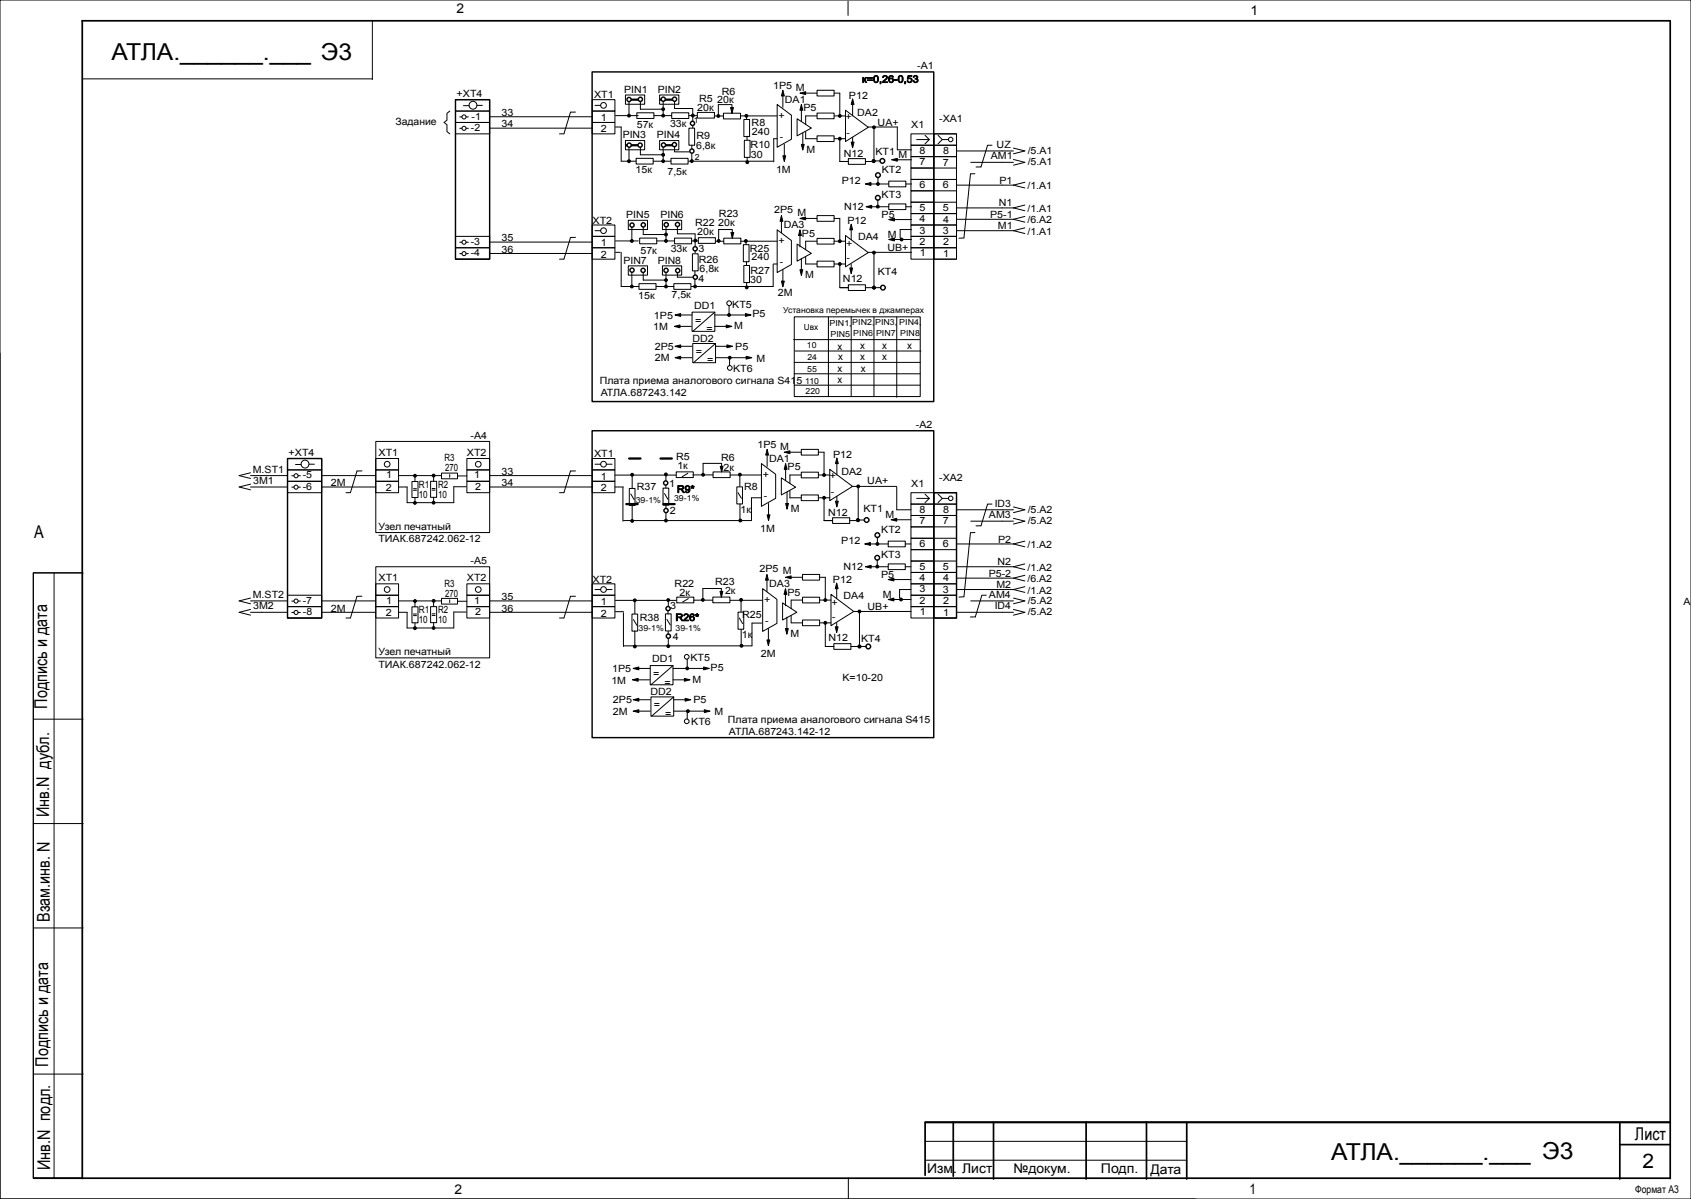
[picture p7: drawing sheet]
<svg xmlns="http://www.w3.org/2000/svg" width="594mm" height="421mm" viewBox="0 0 594 421" stroke-linecap="round" stroke-linejoin="round" font-family="sans-serif">
<g fill="none" stroke="#000" stroke-width=".35">
<path d="M0 0h594v421h-594zM130.8 7.5v20.4M297.9 .4v5M29 27.7h101.9M158 39l-1 .8v2.4l-1 .8 1 .8v2.4l1 .8M208 35h8v4h-8zM208 39h8v4h-8zM209 37h2M243.3 38.1v6.8M273 36.7l5 3.8v8.4l-5 2.8zM283 32.7h4M287 39.7h6v2h-6z"/>
<path d="M287 31.7h6v2h-6zM293 32.7h2v8M297 38.7l8 6-8 5zM208 43h8v4h-8zM241.8 56.6h29.9M242 40.6h2.9M242 45h2v6h-2zM243 50.9v5.7M260.3 40.7h12.7M271.7 48.7h1.3M271.8 48.8v8M280 41.7l5 3.3-5 2.7z"/>
<path d="M283 46.2v2.5h4M287 47.7h6v2h-6zM287 40.7h-4v3M293 40.7h4M293 48.7h4M295 48.7v8h3M298 55.7h6v2h-6zM305 44.6h10.2M307 44.7v12h-3M320 47h8v4h-8zM320 55h8v4h-8zM320 51h8v4h-8z"/>
<path d="M320 59h8v4h-8zM322 49h4.3M324.9 47.5l1.5 1.5-1.5 1.5M328 47h8v4h-8zM328 47h8v44h-8zM329.5 47.5l1.5 1.5M331 49h2M331 49l-1.5 1.5M208 79h8v4h-8zM283 76.7h4M287 75.7h6v2h-6zM293 76.7h2v8"/>
<path d="M305.5 64.6h6.7M320 79h8v4h-8zM320 63h8v4h-8zM320 75h8v4h-8zM320 71h8v4h-8zM320 67h8v4h-8zM208 87h8v4h-8zM208 83h8v4h-8zM209 81h2M243.2 89.1h2v6h-2zM260.2 84.7h12.8M271.6 92.8v7.8"/>
<path d="M271.7 92.7h1.3M273 80.7l5 3.8v8.4l-5 2.8zM280 85.7l5 3.3-5 2.7zM283 90.2v2.5h4M287 83.7h6v2h-6zM287 91.7h6v2h-6zM287 84.7h-4v3M293 84.7h4M293 92.7h4M295 92.7v8.2M297 82.7l8 6-8 5zM298 100h6v2h-6z"/>
<path d="M305 88.6h15.2M307 88.7v12.2M320 83h8v4h-8zM320 87h8v4h-8zM278.7 119.3h44.3M279 111.3h44.2v28h-44.2zM291 111.3v28M295 101h3M299 111.3v28M304 101h3M307 111.3v27.7M315 111.3v28.2"/>
<path d="M0 124v297h420M279 127.3h44.2M279 131.2h44.2M279 135.3h44.2M279.3 123.3h44.2M328 173h8v4h-8zM329.5 173.5l1.5 1.5M331 175h2M331 175l-1.5 1.5M11.7 201.1h17.3v212.5h-17.3zM19 201.2v212.6M29.2 201.2h-17.5v212.6"/>
<path d="M11.7 252.5h17.5M11.7 289.2h17.5M11.7 325.8h17.5M11.7 377.1h17.5M298 413.6v7.3M325 407.4h91.9M325 400.8h91.9"/>
<circle cx="212" cy="37" r="1"/>
<circle cx="333.9" cy="49" r=".8"/>
<circle cx="212" cy="81" r="1"/>
<circle cx="333.9" cy="175" r=".8"/>
</g>
<g fill="none" stroke="#000" stroke-width=".6">
<path d="M28.8 7.3h557.9M28.9 7.4v406.4M586.7 7.4v406.4M325 394.1h261.5M334.9 394v19M349 394v20M381.5 394v20M402.7 394v20M416.9 394.1v19.9M569 394.5v19.5M586.5 394h-261.5v18.7M569.1 401.9h17.4"/>
<path d="M586.7 413.7h-574.9"/>
</g>
<path d="M221 35h4M232 35h4M220 51h4M233 51h4M220 177h4M221 161h4M232 161h4M233 177h4" fill="none" stroke="#000" stroke-width=".8"/>
<path d="M160 35h12v56h-12zM208 25.3h120v115.7h-120zM101 161h12v56h-12zM328 173h8v44h-8z" fill="none" stroke="#000" stroke-width=".5"/>
<g fill="#000" stroke="#000" stroke-width=".35">
<path d="M281 32.7l2-.5v1zM281 76.7l2-.5v1zM304 64.6l1.9-.5v1zM304.2 72.6l2-.5v1z"/>
<circle cx="295" cy="40.7" r=".5"/>
<circle cx="295" cy="48.7" r=".5"/>
<circle cx="306.9" cy="56.6" r=".5"/>
<circle cx="307" cy="44.7" r=".5"/>
<circle cx="295" cy="84.7" r=".5"/>
<circle cx="295" cy="92.7" r=".5"/>
<circle cx="307" cy="88.7" r=".5"/>
</g>
<circle cx="243.3" cy="43.3" r=".74" fill="#fff" stroke="#000" stroke-width=".5"/>
<g fill="none" stroke="#000" stroke-width=".35">
<path d="M219.7 33.4h6.8v3.2h-6.8zM221 35.6v5M223.7 39.6h6v2h-6zM224.9 35.6v2.7h8M231.7 33.4h6.8v3.2h-6.8zM232.9 35.3v5.3M235.9 39.6h6.1v2h-6.1zM237 35.3v2.8h6.3M275 33.7v4M281.5 38.7v4M299.5 36.7v4M216.2 40.6h8"/>
<path d="M216.2 44.6h2v12h5.3M219.7 49.4h6.8v3.2h-6.8zM221 51.6v5M223.5 55.6h5.9v2h-5.9zM224.9 51.6v2.8h8M229.4 56.6h6.3M229.7 40.6h6.2M231.7 49.4h6.8v3.2h-6.8zM232.9 51.4v5.2M235.7 55.6h6v2h-6zM236.9 53.3h5.2M237 51.4v1.8"/>
<path d="M275.5 50.7v4M282 46.7v4M299.5 48.2v2.3M307.1 56.5h2.2M315.2 44.6v8h5M220.7 77.4h6.8v3.2h-6.8zM221.9 79.6v5M226 79.6v2.7h8M232.7 77.4h6.8v3.2h-6.8zM234 79.4v5.2M237.9 79.4v2.7h6.3v6.7M274.5 77.7v4"/>
<path d="M304.9 72.6h7.3M308.3 70.2v2.1M308.4 62.2v2.2M312.2 63.6h6v2h-6zM312.2 71.6h6v2h-6zM318.2 64.6h2M318.2 72.6h2M216.2 84.6h8M216.2 88.6h1.7M218.2 88.6v12h6.2M220.7 93.3h6.8v3.3h-6.8zM221.9 95.6v5"/>
<path d="M224.4 99.6h6v2h-6zM224.7 83.6h6v2h-6zM226 95.6v2.8h8M230.7 84.6h6.3M232.7 93.3h6.8v3.3h-6.8zM234 95.3v5.3M236.7 99.6h6v2h-6zM237 83.6h6v2h-6zM237.9 97.3h5.6M237.9 95.3v1.9M243 84.6h2.1M244.1 95.2v5.1"/>
<path d="M275 94.7v4M281 82.7v4M281.5 90.7v4M299 80.7v3.5M299 92.7v2M230.4 100.6h6.3M242.9 100.6h28.7M307.3 101h2.1"/>
</g>
<g fill="#000" stroke="#000" stroke-width=".35">
<path d="M275 31.7l.5 2h-1zM281.5 36.7l.5 2h-1zM299.5 34.7l.5 2h-1zM275 54.7h1l-.5 2zM281.5 50.7h1l-.5 2zM299 49.9h1l-.5 2zM274.5 75.7l.5 2h-1zM274.5 98.7h1l-.5 2zM281 80.7l.5 2h-1zM281 94.7h1l-.5 2zM299 78.7l.5 2h-1zM298.5 94.1h1l-.5 2z"/>
<circle cx="232.9" cy="38.4" r=".5"/>
<circle cx="220.9" cy="40.6" r=".5"/>
<circle cx="220.9" cy="56.6" r=".5"/>
<circle cx="232.9" cy="54.4" r=".5"/>
<circle cx="232.9" cy="40.6" r=".5"/>
<circle cx="232.9" cy="56.6" r=".5"/>
<circle cx="306.8" cy="56.5" r=".5"/>
<circle cx="308.3" cy="72.6" r=".5"/>
<circle cx="308.4" cy="64.6" r=".5"/>
<circle cx="221.9" cy="84.6" r=".5"/>
<circle cx="233.9" cy="82.4" r=".5"/>
<circle cx="233.9" cy="84.6" r=".5"/>
<circle cx="233.9" cy="98.4" r=".5"/>
<circle cx="221.9" cy="100.6" r=".5"/>
<circle cx="233.9" cy="100.6" r=".5"/>
<circle cx="307" cy="101" r=".5"/>
</g>
<g fill="none" stroke="#000" stroke-width=".5">
<circle cx="309.9" cy="56.5" r=".83"/>
<circle cx="308.3" cy="69.4" r=".83"/>
<circle cx="308.4" cy="61.5" r=".83"/>
<circle cx="310.1" cy="101" r=".83"/>
</g>
<g fill="#fff" stroke="#000" stroke-width=".5">
<circle cx="243" cy="53" r=".74"/>
<circle cx="221" cy="34.9" r=".74"/>
<circle cx="224.9" cy="34.9" r=".74"/>
<circle cx="233" cy="34.8" r=".74"/>
<circle cx="237" cy="34.8" r=".74"/>
<circle cx="221" cy="51" r=".74"/>
<circle cx="224.9" cy="51" r=".74"/>
<circle cx="233.1" cy="50.9" r=".74"/>
<circle cx="236.9" cy="50.8" r=".74"/>
<circle cx="222" cy="79" r=".74"/>
<circle cx="226" cy="79" r=".74"/>
<circle cx="234" cy="78.9" r=".74"/>
<circle cx="238" cy="78.8" r=".74"/>
<circle cx="222" cy="94.9" r=".74"/>
<circle cx="225.9" cy="94.9" r=".74"/>
<circle cx="234" cy="94.9" r=".74"/>
<circle cx="238.1" cy="95" r=".74"/>
<circle cx="244.2" cy="87.4" r=".74"/>
<circle cx="244.2" cy="97.3" r=".74"/>
</g>
<g fill="#000" stroke="#000" stroke-width=".35">
<path d="M256.6 37.8h1l-.5 2zM313.2 56.1l2-.5v1zM312.2 77.1l2-.5v1zM256.8 81.6h1l-.5 2zM312.2 84.1l2-.5v1zM236.8 114.6l2-.5v1zM237.1 110.6l2-.5v1zM255.1 114.1l2 .5-2 .5zM261.9 110.1l2 .5-2 .5zM237.1 121.6l2-.5v1zM237.1 125.6l2-.5v1zM255.4 121.1l2 .5-2 .5z"/>
<path d="M262.1 125.1l2 .5-2 .5zM275.5 158.8l2-.5v1zM253 163.7h1l-.5 2zM303.7 191l2-.5v1zM304 199l2-.5v1zM313 182.5l2-.5v1zM312 210.5l2-.5v1zM312 203.5l2-.5v1z"/>
<circle cx="243" cy="56.6" r=".5"/>
<circle cx="243.4" cy="40.6" r=".5"/>
<circle cx="252.3" cy="40.7" r=".5"/>
<circle cx="262.2" cy="40.7" r=".5"/>
<circle cx="262.5" cy="57" r=".5"/>
<circle cx="244.2" cy="84.5" r=".5"/>
<circle cx="252.4" cy="84.6" r=".5"/>
<circle cx="262" cy="84.6" r=".5"/>
<circle cx="316.7" cy="84.1" r=".5"/>
<circle cx="244.2" cy="100.6" r=".5"/>
<circle cx="256.1" cy="110.6" r=".5"/>
<circle cx="262.3" cy="100.9" r=".5"/>
<circle cx="256.3" cy="125.6" r=".5"/>
<circle cx="247" cy="166.7" r=".5"/>
<circle cx="289.5" cy="174.8" r=".5"/>
<circle cx="289.5" cy="166.8" r=".5"/>
<circle cx="301.5" cy="170.8" r=".5"/>
<circle cx="301.4" cy="182.7" r=".5"/>
<circle cx="308.1" cy="199" r=".5"/>
<circle cx="308.2" cy="191" r=".5"/>
<circle cx="316.5" cy="210.5" r=".5"/>
</g>
<g fill="none" stroke="#000" stroke-width=".35">
<path d="M160 39h12v4h-12zM202.1 39.4h-1.7l-2.3 7.6M245 39.5h6v2h-6zM254.1 39.8h6v2h-6zM257 36.7h-4.7v4M257.1 36.8v3M160 43h12v4h-12zM161.5 41.1h.7M161.5 45.1h.7M164.5 41.1h-.8M164.5 45.1h-.8M172 41h36"/>
<path d="M172 45h36M198.1 47h-1.6M251.1 40.7h2.9M261.3 42h2v6h-2zM261.5 49.3h2v6h-2zM262.2 40.7v1M262.4 47.8v1.3M262.5 55.4v1M314.6 56.1h5.6M328 51h8v4h-8zM328 55h8v4h-8zM336 53h16"/>
<path d="M341 57h11M346.9 51l-2.3 7.6h-1.7M348.5 51h-1.6M313.6 77.1h6.6M328 79h8v4h-8zM328 75h8v4h-8zM328 71h8v4h-8zM328 63h8v4h-8zM342.5 61h-1.6l-2.3 22.6h-1.7M160 83h12v4h-12zM160 87h12v4h-12zM161.5 85.1h.7"/>
<path d="M161.5 89.1h.7M164.5 85.1h-.8M164.5 89.1h-.8M172 89h36M172 85h36M198.1 91h-1.6M202.1 83.4h-1.7l-2.3 7.6M245.3 83.5h6v2h-6zM251.4 84.7h2.8M254.2 83.6h6v2h-6zM257.1 80.6h-4.7v4M257.2 80.6v3"/>
<path d="M261.1 85.9h2v6h-2zM261.3 93.2h2v6h-2zM262.1 84.7v1M262.2 91.8v1.2M262.3 99.4v1M312.7 84.1h7.5M320.2 80.6h-4v3M328 87h8v4h-8zM328 83h8v4h-8zM238.8 114.6h4M239.1 110.6h4M243.1 109.6h8v6.8h-8z"/>
<path d="M251.1 109.6l-7.8 6.8M251.1 110.6h11M251.1 114.6h4M256.1 107.4v3M239.1 121.6h4M239.1 125.6h4M243.3 120.6h8.1v6.8h-8.1zM251.4 121.6h4M251.4 120.6l-7.8 6.8M251.4 125.6h11M256.3 125.4v3M277.5 158.8h4"/>
<path d="M281.5 157.8h6v2h-6zM287.5 158.8h2v8M208 161h8v4h-8zM208 169h8v4h-8zM208 165h8v4h-8zM209 163h2M213 163h2M233.9 166.8v1.9M233.9 179.7v3.1M243.4 166.7h7M250.5 165.7h6v2h-6zM253.5 165.7v-3h-6.5v4"/>
<path d="M256.5 166.8h11M267.5 162.8l5 3.7v8.5l-5 2.8zM267.5 174.8h-3.5v8h-45M274.5 167.8l5 3.3-5 2.7zM277.5 172.3v2.5h4M281.5 165.8h6v2h-6zM281.5 173.8h6v2h-6zM281.5 166.8h-4v3M287.5 166.8h4M287.5 174.8h4M289.5 174.8v8h3M291.5 164.8l8 6-8 5z"/>
<path d="M299.5 170.8h15.5M301.5 170.8v12h-3M315 171v8h5M320 173h8v4h-8zM320 177h8v4h-8zM322 175h4.3M324.9 173.5l1.5 1.5-1.5 1.5M292.5 181.8h6v2h-6zM304.8 199h7.2M305.2 191h6.8M308.2 196.6v2.1M308.2 188.6v2.2"/>
<path d="M312 190h6v2h-6zM312 198h6v2h-6zM314.4 182.5h5.6M318 191h2M318 199h2M320 189h8v4h-8zM320 197h8v4h-8zM320 181h8v4h-8zM320 193h8v4h-8zM320 185h8v4h-8zM208 205h8v4h-8zM208 213h8v4h-8z"/>
<path d="M208 209h8v4h-8zM209 207h2M213 207h2M312.5 210.5h7.5M313.4 203.5h6.6M320 205h8v4h-8zM320 201h8v4h-8zM320 209h8v4h-8zM320 213h8v4h-8zM320 207h-4v3"/>
<circle cx="163" cy="45.1" r=".72"/>
<circle cx="163" cy="41.1" r=".72"/>
<circle cx="163" cy="89.1" r=".72"/>
<circle cx="163" cy="85.1" r=".72"/>
<circle cx="256.1" cy="106.5" r=".83"/>
<circle cx="256.4" cy="129.2" r=".83"/>
<circle cx="212" cy="163" r="1"/>
<circle cx="212" cy="207" r="1"/>
</g>
<g fill="none" stroke="#000" stroke-width=".5">
<path d="M208 151.3h120v107.7h-120z"/>
<circle cx="308.1" cy="195.8" r=".83"/>
<circle cx="308.2" cy="187.9" r=".83"/>
</g>
<circle cx="233.8" cy="169.6" r=".74" fill="#fff" stroke="#000" stroke-width=".5"/>
<path d="M269.5 159.8v4M216 166.8h21.5M216 171h3M218.8 171.1v11.9M270 176.8v4M276 164.8v4M276.5 172.8v4M294 162.8v4M294 174.3v2.3M301.6 182.6h2.1" fill="none" stroke="#000" stroke-width=".35"/>
<g fill="#000" stroke="#000" stroke-width=".35">
<path d="M269.5 157.8l.5 2h-1zM276 162.8l.5 2h-1zM276 176.8h1l-.5 2zM294 160.8l.5 2h-1zM293.5 176h1l-.5 2zM269.5 180.8h1l-.5 2z"/>
<circle cx="301.3" cy="182.6" r=".5"/>
</g>
<circle cx="304.4" cy="182.6" r=".83" fill="none" stroke="#000" stroke-width=".5"/>
<circle cx="234" cy="179.3" r=".74" fill="#fff" stroke="#000" stroke-width=".5"/>
<g fill="#000" stroke="#000" stroke-width=".35">
<path d="M252.9 207.7h1l-.5 2zM269.4 201.7l.5 2h-1zM275.9 206.7l.5 2h-1zM275.9 202.7l2-.5v1zM293.9 204.7l.5 2h-1zM222.2 238.7l2-.5v1zM222.4 234.7l2-.5v1zM240.4 238.2l2 .5-2 .5zM247.2 234.2l2 .5-2 .5zM269.4 224.7h1l-.5 2zM275.9 220.7h1l-.5 2zM293.4 220.1h1l-.5 2z"/>
<path d="M222.4 245.7l2-.5v1zM222.4 249.7l2-.5v1zM240.7 245.2l2 .5-2 .5zM247.4 249.2l2 .5-2 .5z"/>
<circle cx="233.9" cy="166.6" r=".5"/>
<circle cx="259.9" cy="166.7" r=".5"/>
<circle cx="233.9" cy="182.8" r=".5"/>
<circle cx="260" cy="182.8" r=".5"/>
<circle cx="246.9" cy="210.6" r=".5"/>
<circle cx="289.9" cy="218.7" r=".5"/>
<circle cx="289.9" cy="210.7" r=".5"/>
<circle cx="301.9" cy="214.7" r=".5"/>
<circle cx="241.4" cy="234.7" r=".5"/>
<circle cx="301.9" cy="227" r=".5"/>
<circle cx="241.7" cy="249.7" r=".5"/>
</g>
<g fill="none" stroke="#000" stroke-width=".35">
<path d="M237.5 165.7h6v2h-6zM241.6 166.2l-2 1.2M258.8 171h2v6h-2zM259.2 173l1.2 2M259.9 166.8v4M259.9 177v6M234.8 210.9v1.8M243.6 210.7h6.7M250.4 209.6h6v2h-6zM253.4 209.6v-3h-6.5v4M256.5 210.8h11.2M267.7 218.8h-3.5v8h-45.2"/>
<path d="M267.9 206.7l5 3.8v8.4l-5 2.8zM269.4 203.7v4M274.9 211.7l5 3.3-5 2.7zM275.9 208.7v4M276.4 216.7v4M277.9 216.2v2.5h4M277.9 202.7h4M281.9 209.7h6v2h-6zM281.9 217.7h6v2h-6zM281.9 201.7h6v2h-6zM281.9 210.7h-4v3M287.9 210.7h4"/>
<path d="M287.9 218.7h4M287.9 202.7h2v8M289.9 218.7v8.2M291.9 208.7l8 6-8 5zM293.9 206.7v3.5M293.9 218.7v2M299.9 214.7h20.1M301.9 214.7v12.2M224.2 238.7h4M224.4 234.7h4M228.4 233.7h8v6.8h-8zM234.8 223.7v3.2"/>
<path d="M236.4 233.7l-7.7 6.8M236.4 234.7h11M236.4 238.7h4M241.4 231.5v3M269.9 220.7v4M289.9 227h3M292.9 226h6v2h-6zM298.9 227h3M302.2 227h2.1M224.4 245.7h4M224.4 249.7h4M228.7 244.7h8v6.8h-8z"/>
<path d="M236.7 245.7h4M236.7 244.7l-7.8 6.8M236.7 249.7h11M241.4 249.5v3"/>
<circle cx="241.2" cy="230.6" r=".83"/>
<circle cx="241.2" cy="253.3" r=".83"/>
</g>
<circle cx="305" cy="227" r=".83" fill="none" stroke="#000" stroke-width=".5"/>
<circle cx="234.7" cy="213.7" r=".74" fill="#fff" stroke="#000" stroke-width=".5"/>
<path d="M216.1 210.8h21.4M216.2 214.8h2.8M219 215.1v11.9" fill="none" stroke="#000" stroke-width=".35"/>
<circle cx="234.8" cy="223.4" r=".74" fill="#fff" stroke="#000" stroke-width=".5"/>
<g fill="#000" stroke="#000" stroke-width=".35">
<circle cx="145.8" cy="176.6" r=".5"/>
<circle cx="145.8" cy="167" r=".5"/>
<circle cx="152.3" cy="176.5" r=".5"/>
<circle cx="152.3" cy="167" r=".5"/>
<circle cx="222.1" cy="166.7" r=".5"/>
<circle cx="222.1" cy="182.9" r=".5"/>
<circle cx="145.8" cy="211" r=".5"/>
<circle cx="152.3" cy="211" r=".5"/>
<circle cx="223" cy="210.8" r=".5"/>
<circle cx="234.7" cy="210.7" r=".5"/>
<circle cx="260.3" cy="210.6" r=".5"/>
<circle cx="145.8" cy="220.6" r=".5"/>
<circle cx="152.3" cy="220.5" r=".5"/>
<circle cx="223" cy="227" r=".5"/>
<circle cx="234.8" cy="226.9" r=".5"/>
<circle cx="260.5" cy="226.8" r=".5"/>
</g>
<g fill="none" stroke="#000" stroke-width=".35">
<path d="M160 35h12v4h-12zM162.8 37.1h2M167.6 37h1.8M352 57h4M352 53h4M356 56l4 1-4 1M356 52l4 1-4 1M336 65h20M336 73h20M336 77h20M356 65l4 1M356 73l4 1"/>
<path d="M356 77l4 1M360 64l-4 1M360 72l-4 1M360 76l-4 1M336 81h20M356 81l4 1M360 80l-4 1M132 155h40v32h-40zM88 167h13M88 171h13M88 166l-4 1 4 1M88 170l-4 1 4 1"/>
<path d="M101 165h12v4h-12zM101 169h12v4h-12zM101 161h12v4h-12zM102.5 167.1h.7M102.5 171.1h.7M103.8 163.1h2M105.5 167.1h-.8M105.5 171.1h-.8M108.6 163h1.8M113 167h19M113 171h19M123.1 173h-1.6"/>
<path d="M127.1 165.4h-1.7l-2.3 7.6M132 161h8v4h-8zM132 165h8v4h-8zM132 169h8v4h-8zM140 167h15.1M144.7 169.1h2.1v5.6h-2.1zM145.2 172.2h1.1M145.2 171.6h1.1M145.8 167.4v1.7M145.8 174.7v1.7M151.3 169h2.1v5.6h-2.1zM151.8 171.5h1"/>
<path d="M151.8 172.1h1M152.3 167.3v1.7M152.3 174.6v1.7M155.1 166.1h5.6v2h-5.6zM158 166.6v1M159.4 170.8v5.7h-16.4v-5.5h-3M159.5 170.9h4.3M160.7 167.1h3.3M164 165h8v4h-8zM164 169h8v4h-8zM164 161h8v4h-8zM172 167h36"/>
<path d="M172 171h36M198.1 173h-1.6M202.1 165.4h-1.7l-2.3 7.6M221.1 171.5h2v6h-2zM221.6 173.4l1.2 2M222.1 166.9v4.5M222.1 177.4v5.5M232.9 171.4h2v6h-2zM233.4 173.3l1.2 2M233.9 170.4v1M233.9 177.5v1M328 177h8v4h-8z"/>
<path d="M336 179h20M346.9 177l-2.3 7.6h-1.7M348.5 177h-1.6M356 178l4 1-4 1M132 199h40v32h-40zM328 197h8v4h-8zM328 189h8v4h-8zM328 181h8v4h-8zM336 191h20M336 199h20M341 183h15M342.5 187h-1.6l-2.3 22.6h-1.7"/>
<path d="M356 182l4 1-4 1M356 191l4 1M356 199l4 1M360 190l-4 1M360 198l-4 1M88 215h13M88 211h13M88 210l-4 1 4 1M88 214l-4 1 4 1M101 209h12v4h-12zM101 213h12v4h-12zM102.5 211.1h.7"/>
<path d="M102.5 215.1h.7M105.5 211.1h-.8M105.5 215.1h-.8M113 215h19M113 211h19M123.1 217h-1.6M127.1 209.4h-1.7l-2.3 7.6M132 205h8v4h-8zM132 209h8v4h-8zM132 213h8v4h-8zM140 211h15.1M144.7 213.1h2.1v5.6h-2.1z"/>
<path d="M145.2 215.6h1.1M145.2 216.2h1.1M145.8 211.4v1.7M145.8 218.7v1.7M151.3 213h2.1v5.6h-2.1zM151.8 215.5h1M151.8 216.1h1M152.3 211.3v1.7M152.3 218.6v1.7M155.1 210.1h5.6v2h-5.6zM158 210.6v1M159.4 214.8v5.7h-16.4v-5.5h-3"/>
<path d="M159.5 214.9h4.3M160.7 211.1h3.3M164 209h8v4h-8zM164 213h8v4h-8zM164 205h8v4h-8zM172 215h36M172 211h36M198.1 217h-1.6M202.1 209.4h-1.7l-2.3 7.6M222 215.6h2v6h-2zM222.5 217.5l1.2 2M223 211v4.5"/>
<path d="M233.7 215.5h2v6h-2zM234.3 217.5l1.2 2M234.6 214.6v1M237.7 209.7h6v2h-6zM241.8 210.2l-2 1.2M259.3 214.9h2v6h-2zM259.7 217l1.2 2M260.3 210.8v4M328 213h8v4h-8zM328 209h8v4h-8zM328 205h8v4h-8zM328 201h8v4h-8z"/>
<path d="M336 215h20M336 203h20M336 207h20M341 211h15M344.9 209l-2.3 7.6h-1.7M346.5 209h-1.6M356 210l4 1-4 1M356 203l4 1M356 207l4 1M356 214l4 1-4 1M360 202l-4 1M360 206l-4 1"/>
<path d="M223 221.5v5.5M234.7 221.7v1M260.4 221v6"/>
<circle cx="166.1" cy="37" r="1.38"/>
<circle cx="104" cy="171.1" r=".72"/>
<circle cx="104" cy="167.1" r=".72"/>
<circle cx="107.1" cy="163" r="1.38"/>
<circle cx="136" cy="163" r="1"/>
<circle cx="168" cy="163" r="1"/>
<circle cx="104" cy="211.1" r=".72"/>
<circle cx="104" cy="215.1" r=".72"/>
<circle cx="136" cy="207" r="1"/>
<circle cx="168" cy="207" r="1"/>
</g>
<g font-size="8.2">
<text x="39.2" y="21">АТЛА.______.___ Э3</text>
<text x="467.6" y="407.2">АТЛА.______.___ Э3</text>
</g>
<text font-size="7" x="577" y="410">2</text>
<g font-size="6.2">
<text x="11.9" y="189">A</text>
<text x="16.6" y="248.9" transform="rotate(-90 16.6 248.9)">Подпись и дата</text>
<text x="17.3" y="287" transform="rotate(-90 17.3 287)">Инв.N дубл.</text>
<text x="17.5" y="323.7" transform="rotate(-90 17.5 323.7)">Взам.инв. N</text>
<text x="16.9" y="374.5" transform="rotate(-90 16.9 374.5)">Подпись и дата</text>
<text x="574.3" y="400.3">Лист</text>
<text x="17.6" y="410.9" transform="rotate(-90 17.6 410.9)">Инв.N подл.</text>
</g>
<text font-size="5" x="438.9" y="419.4">1</text>
<g font-size="4.7">
<text x="160.3" y="4.7">2</text>
<text x="439.3" y="5.3">1</text>
<text x="325.7" y="412">Изм.</text>
<text x="338" y="412">Лист</text>
<text x="356" y="412">№докум.</text>
<text x="386.7" y="412">Подп.</text>
<text x="404.1" y="412.2">Дата</text>
<text x="159.6" y="419.4">2</text>
</g>
<text font-size="3.7" x="574.4" y="419">Формат А3</text>
<g font-size="3.5">
<text x="302.8" y="29">к=0,26-0,53</text>
<text x="322.2" y="24.3">-A1</text>
<text x="160.4" y="34">+XT4</text>
<text x="208.7" y="34.6">XT1</text>
<text x="219.3" y="32.6">PIN1</text>
<text x="231.1" y="32.6">PIN2</text>
<text x="245.5" y="35.9">R5</text>
<text x="253.5" y="33.4">R6</text>
<text x="271.6" y="31.1">1P5 M</text>
<text x="298.2" y="34.7">P12</text>
<text x="176.2" y="40.7">33</text>
<text x="244.9" y="39">20к</text>
<text x="252" y="36.2">20к</text>
<text x="273.5" y="41.7">+</text>
<text x="275.7" y="36.2">DA1</text>
<text x="282.2" y="39">P5</text>
<text x="301.1" y="40.6">DA2</text>
<text x="138.9" y="44">Задание</text>
<text x="165.4" y="46">-2</text>
<text x="165.7" y="42">-1</text>
<text x="176.2" y="44.7">34</text>
<text x="211" y="46.5">2</text>
<text x="211.1" y="42.5">1</text>
<text x="223.7" y="45">57к</text>
<text x="235.4" y="44.6">33к</text>
<text x="264" y="44.3">R8</text>
<text x="264.1" y="47.5">240</text>
<text x="297" y="42.2">+</text>
<text x="297.4" y="47.7">-</text>
<text x="308.3" y="44.1">UA+</text>
<text x="320.1" y="45">X1</text>
<text x="329.9" y="43">-XA1</text>
<text x="218.7" y="48.6">PIN3</text>
<text x="230.7" y="48.6">PIN4</text>
<text x="244.5" y="52.2">6,8к</text>
<text x="244.7" y="48.8">R9</text>
<text x="263.7" y="52.1">R10</text>
<text x="273.9" y="49.2">-</text>
<text x="283.3" y="53.7">M</text>
<text x="350.1" y="52">UZ</text>
<text x="263.7" y="55.4">30</text>
<text x="296.4" y="55">N12</text>
<text x="307.5" y="54.5">KT1</text>
<text x="315.6" y="55.5">M</text>
<text x="322.9" y="58">7</text>
<text x="323" y="54">8</text>
<text x="331.2" y="58.1">7</text>
<text x="331.3" y="54.1">8</text>
<text x="348" y="56">AM1</text>
<text x="361" y="58">/5.A1</text>
<text x="361" y="54">/5.A1</text>
<text x="223.3" y="60.9">15к</text>
<text x="234.5" y="61.5">7,5к</text>
<text x="272.6" y="60.7">1M</text>
<text x="295.7" y="64.6">P12</text>
<text x="309.7" y="60.6">KT2</text>
<text x="351.1" y="64.5">P1</text>
<text x="309.7" y="69.6">KT3</text>
<text x="322.9" y="66">6</text>
<text x="331.2" y="66.1">6</text>
<text x="360.9" y="66.4">/1.A1</text>
<text x="220" y="76.6">PIN5</text>
<text x="232" y="76.6">PIN6</text>
<text x="252.5" y="76">R23</text>
<text x="271.9" y="74.7">2P5</text>
<text x="280.1" y="75.7">M</text>
<text x="296.5" y="73.6">N12</text>
<text x="309.7" y="76.6">P5</text>
<text x="322.9" y="74">5</text>
<text x="323" y="78">4</text>
<text x="331.2" y="74.1">5</text>
<text x="347.8" y="76.5">P5-1</text>
<text x="350.9" y="72.5">N1</text>
<text x="360.9" y="74.4">/1.A1</text>
<text x="208.2" y="78.6">XT2</text>
<text x="244.2" y="79.4">R22</text>
<text x="244.9" y="82.6">20к</text>
<text x="252.3" y="79.3">20к</text>
<text x="275.3" y="80.2">DA3</text>
<text x="281.7" y="83.1">P5</text>
<text x="297.7" y="78.7">P12</text>
<text x="311.9" y="83.4">M</text>
<text x="322.9" y="82">3</text>
<text x="331.2" y="82.1">3</text>
<text x="331.3" y="78.1">4</text>
<text x="350.5" y="80.5">M1</text>
<text x="360.9" y="78.4">/6.A2</text>
<text x="360.9" y="82.4">/1.A1</text>
<text x="165.4" y="86">-3</text>
<text x="176.2" y="84.7">35</text>
<text x="176.2" y="88.7">36</text>
<text x="211.1" y="86.5">1</text>
<text x="225" y="89.2">57к</text>
<text x="235.6" y="88.6">33к</text>
<text x="245.4" y="88.6">3</text>
<text x="263.4" y="88.4">R25</text>
<text x="273.5" y="85.7">+</text>
<text x="297.2" y="86.8">+</text>
<text x="301.4" y="84.2">DA4</text>
<text x="311.7" y="88">UB+</text>
<text x="323" y="86">2</text>
<text x="331.3" y="86.1">2</text>
<text x="165.4" y="90">-4</text>
<text x="211" y="90.5">2</text>
<text x="219" y="92.6">PIN7</text>
<text x="231.1" y="92.6">PIN8</text>
<text x="245.5" y="92.2">R26</text>
<text x="245.7" y="95.4">6,8к</text>
<text x="264" y="91.4">240</text>
<text x="273.9" y="93.2">-</text>
<text x="297.4" y="91.7">-</text>
<text x="323.1" y="90">1</text>
<text x="331.4" y="90.1">1</text>
<text x="245.4" y="99.1">4</text>
<text x="263.5" y="99.4">30</text>
<text x="263.6" y="96.1">R27</text>
<text x="282.8" y="97.7">M</text>
<text x="296.1" y="99">N12</text>
<text x="308.3" y="96.7">KT4</text>
<text x="224.2" y="105">15к</text>
<text x="235.9" y="104.6">7,5к</text>
<text x="273.2" y="103.9">2M</text>
<text x="229.7" y="111.9">1P5</text>
<text x="243.8" y="108.3">DD1</text>
<text x="244.1" y="113.6">=</text>
<text x="257.2" y="108">KT5</text>
<text x="264.3" y="111.4">P5</text>
<text x="229.4" y="115.9">1M</text>
<text x="248.1" y="116.6">=</text>
<text x="257.9" y="115.6">M</text>
<text x="230" y="122.9">2P5</text>
<text x="243.2" y="120">DD2</text>
<text x="244.4" y="124.6">=</text>
<text x="258.3" y="122.9">P5</text>
<text x="294.1" y="122.8">x</text>
<text x="302.2" y="122.5">x</text>
<text x="309.9" y="122.5">x</text>
<text x="318.6" y="122.5">x</text>
<text x="230" y="126.9">2M</text>
<text x="248.4" y="127.6">=</text>
<text x="257.5" y="130.5">KT6</text>
<text x="265.7" y="127.1">M</text>
<text x="294.1" y="130.5">x</text>
<text x="294.4" y="126.5">x</text>
<text x="302.2" y="126.3">x</text>
<text x="302.4" y="130.5">x</text>
<text x="309.9" y="126.3">x</text>
<text x="210.7" y="135">Плата приема аналогового сигнала S415</text>
<text x="294.1" y="134.5">x</text>
<text x="211" y="139">АТЛА.687243.142</text>
<text x="165.3" y="154">-А4</text>
<text x="321.7" y="150.3">-A2</text>
<text x="101.4" y="160">+XT4</text>
<text x="133" y="160">XT1</text>
<text x="156.2" y="162">R3</text>
<text x="164" y="160">XT2</text>
<text x="208.7" y="160.6">XT1</text>
<text x="237.5" y="161.5">R5</text>
<text x="266.1" y="157.2">1P5 M</text>
<text x="292.7" y="160.8">P12</text>
<text x="88.8" y="166">M.ST1</text>
<text x="106.4" y="168">-5</text>
<text x="135.6" y="168">1</text>
<text x="156.4" y="165.5">270</text>
<text x="166.6" y="168">1</text>
<text x="176.2" y="166.7">33</text>
<text x="238" y="164.8">1к</text>
<text x="253.3" y="162">R6</text>
<text x="254.2" y="165.5">2к</text>
<text x="268" y="167.8">+</text>
<text x="270.2" y="162.3">DA1</text>
<text x="276.7" y="165.1">P5</text>
<text x="295.6" y="166.7">DA2</text>
<text x="88.9" y="170">3M1</text>
<text x="106.4" y="172">-6</text>
<text x="116.2" y="170.7">2M</text>
<text x="135.6" y="172.3">2</text>
<text x="147.2" y="171.3">R1</text>
<text x="154" y="171.4">R2</text>
<text x="166.9" y="172">2</text>
<text x="176.2" y="170.7">34</text>
<text x="211" y="172.5">2</text>
<text x="211.1" y="168.5">1</text>
<text x="223.7" y="172">R37</text>
<text x="235.1" y="171">1</text>
<text x="237.8" y="173">R9*</text>
<text x="261.4" y="172">R8</text>
<text x="291.5" y="168.3">+</text>
<text x="291.9" y="173.8">-</text>
<text x="304.7" y="169.8">UA+</text>
<text x="320.1" y="171">X1</text>
<text x="329.9" y="169">-XA2</text>
<text x="147.1" y="174.7">10</text>
<text x="153.9" y="174.9">10</text>
<text x="268.4" y="175.3">-</text>
<text x="277.8" y="179.8">M</text>
<text x="303.3" y="179.8">KT1</text>
<text x="349.4" y="178">ID3</text>
<text x="235.3" y="180.5">2</text>
<text x="260.1" y="180">1к</text>
<text x="290.9" y="181.1">N12</text>
<text x="311.1" y="182">M</text>
<text x="322.9" y="184">7</text>
<text x="323" y="180">8</text>
<text x="331.2" y="184.1">7</text>
<text x="331.3" y="180.1">8</text>
<text x="347.4" y="182">AM3</text>
<text x="361" y="180">/5.A2</text>
<text x="361" y="184">/5.A2</text>
<text x="132.9" y="190.5">ТИАК.687242.062-12</text>
<text x="133" y="186">Узел печатный</text>
<text x="267.1" y="186.8">1M</text>
<text x="295.5" y="191">P12</text>
<text x="309.6" y="187">KT2</text>
<text x="322.9" y="192">6</text>
<text x="350.6" y="190.5">P2</text>
<text x="309.5" y="196">KT3</text>
<text x="331.2" y="192.1">6</text>
<text x="360.9" y="192.4">/1.A2</text>
<text x="165.3" y="198">-А5</text>
<text x="266.8" y="200.7">2P5</text>
<text x="275" y="201.7">M</text>
<text x="296.3" y="200">N12</text>
<text x="309.5" y="203">P5</text>
<text x="322.9" y="200">5</text>
<text x="331.2" y="200.1">5</text>
<text x="347.3" y="202.5">P5-2</text>
<text x="350.4" y="198.5">N2</text>
<text x="360.9" y="200.4">/1.A2</text>
<text x="133" y="204">XT1</text>
<text x="156.2" y="206">R3</text>
<text x="156.4" y="209.5">270</text>
<text x="164" y="204">XT2</text>
<text x="208.2" y="204.6">XT2</text>
<text x="237" y="206.1">R22</text>
<text x="238.7" y="209.2">2к</text>
<text x="251.2" y="205.5">R23</text>
<text x="254.7" y="208.5">2к</text>
<text x="270.2" y="206.2">DA3</text>
<text x="276.6" y="209.1">P5</text>
<text x="292.6" y="204.7">P12</text>
<text x="322.9" y="208">3</text>
<text x="323" y="204">4</text>
<text x="331.2" y="208.1">3</text>
<text x="331.3" y="204.1">4</text>
<text x="350" y="206.5">M2</text>
<text x="360.9" y="204.4">/6.A2</text>
<text x="360.9" y="208.4">/1.A2</text>
<text x="88.8" y="210">M.ST2</text>
<text x="88.9" y="214">3M2</text>
<text x="106.4" y="212">-7</text>
<text x="106.4" y="216">-8</text>
<text x="116.2" y="214.7">2M</text>
<text x="135.6" y="212">1</text>
<text x="147.2" y="215.3">R1</text>
<text x="154" y="215.4">R2</text>
<text x="166.6" y="212">1</text>
<text x="166.9" y="216">2</text>
<text x="176.2" y="210.7">35</text>
<text x="176.2" y="214.7">36</text>
<text x="211.1" y="212.5">1</text>
<text x="235.4" y="214">3</text>
<text x="268.4" y="211.7">+</text>
<text x="292.1" y="212.8">+</text>
<text x="296.3" y="210.2">DA4</text>
<text x="304.7" y="214.3">UB+</text>
<text x="310.1" y="210">M</text>
<text x="323" y="212">2</text>
<text x="323.1" y="216">1</text>
<text x="331.3" y="212.1">2</text>
<text x="347.4" y="210">AM4</text>
<text x="349.4" y="214">ID4</text>
<text x="361" y="212">/5.A2</text>
<text x="361" y="216">/5.A2</text>
<text x="591.3" y="212.6">A</text>
<text x="135.6" y="216.3">2</text>
<text x="147.1" y="218.7">10</text>
<text x="153.9" y="218.9">10</text>
<text x="211" y="216.5">2</text>
<text x="224.7" y="218">R38</text>
<text x="237.3" y="218">R26*</text>
<text x="260.7" y="217">R25</text>
<text x="268.8" y="219.2">-</text>
<text x="292.3" y="217.7">-</text>
<text x="331.4" y="216.1">1</text>
<text x="236.3" y="224.7">4</text>
<text x="260.6" y="224">1к</text>
<text x="277.7" y="223.7">M</text>
<text x="291" y="225">N12</text>
<text x="302.5" y="225.3">KT4</text>
<text x="133" y="230">Узел печатный</text>
<text x="229.1" y="232.5">DD1</text>
<text x="242.5" y="232.1">KT5</text>
<text x="267.3" y="230.7">2M</text>
<text x="132.9" y="234.5">ТИАК.687242.062-12</text>
<text x="215" y="236">1P5</text>
<text x="229.5" y="237.7">=</text>
<text x="243.2" y="239.7">M</text>
<text x="249.6" y="235.5">P5</text>
<text x="295.9" y="239">K=10-20</text>
<text x="214.8" y="240">1M</text>
<text x="228.5" y="244.1">DD2</text>
<text x="233.5" y="240.7">=</text>
<text x="215.3" y="247">2P5</text>
<text x="215.3" y="251">2M</text>
<text x="229.7" y="248.7">=</text>
<text x="233.7" y="251.7">=</text>
<text x="243.6" y="247">P5</text>
<text x="251" y="251.2">M</text>
<text x="242.8" y="254.6">KT6</text>
<text x="255.7" y="254">Плата приема аналогового сигнала S415</text>
<text x="256" y="258">АТЛА.687243.142-12</text>
</g>
<g font-size="2.9">
<text x="243.8" y="43.3">1</text>
<text x="244" y="56.1">2</text>
<text x="275.2" y="110">Установка перемычек в джамперах</text>
<text x="282.3" y="116">Uвх</text>
<text x="291.4" y="114.5">PIN1,</text>
<text x="291.7" y="118.3">PIN5</text>
<text x="299.4" y="114.3">PIN2,</text>
<text x="299.7" y="118">PIN6</text>
<text x="307.4" y="114.3">PIN3,</text>
<text x="307.7" y="118">PIN7</text>
<text x="315.9" y="114.3">PIN4,</text>
<text x="316.3" y="118">PIN8</text>
<text x="283.4" y="122.3">10</text>
<text x="283.6" y="130.5">55</text>
<text x="283.6" y="126.3">24</text>
<text x="282.8" y="134.8">110</text>
<text x="283" y="138.5">220</text>
<text x="223.3" y="176.5">39-1%</text>
<text x="236.8" y="176">39-1%</text>
<text x="224.3" y="221.5">39-1%</text>
<text x="237.3" y="221.5">39-1%</text>
</g>
</svg>
